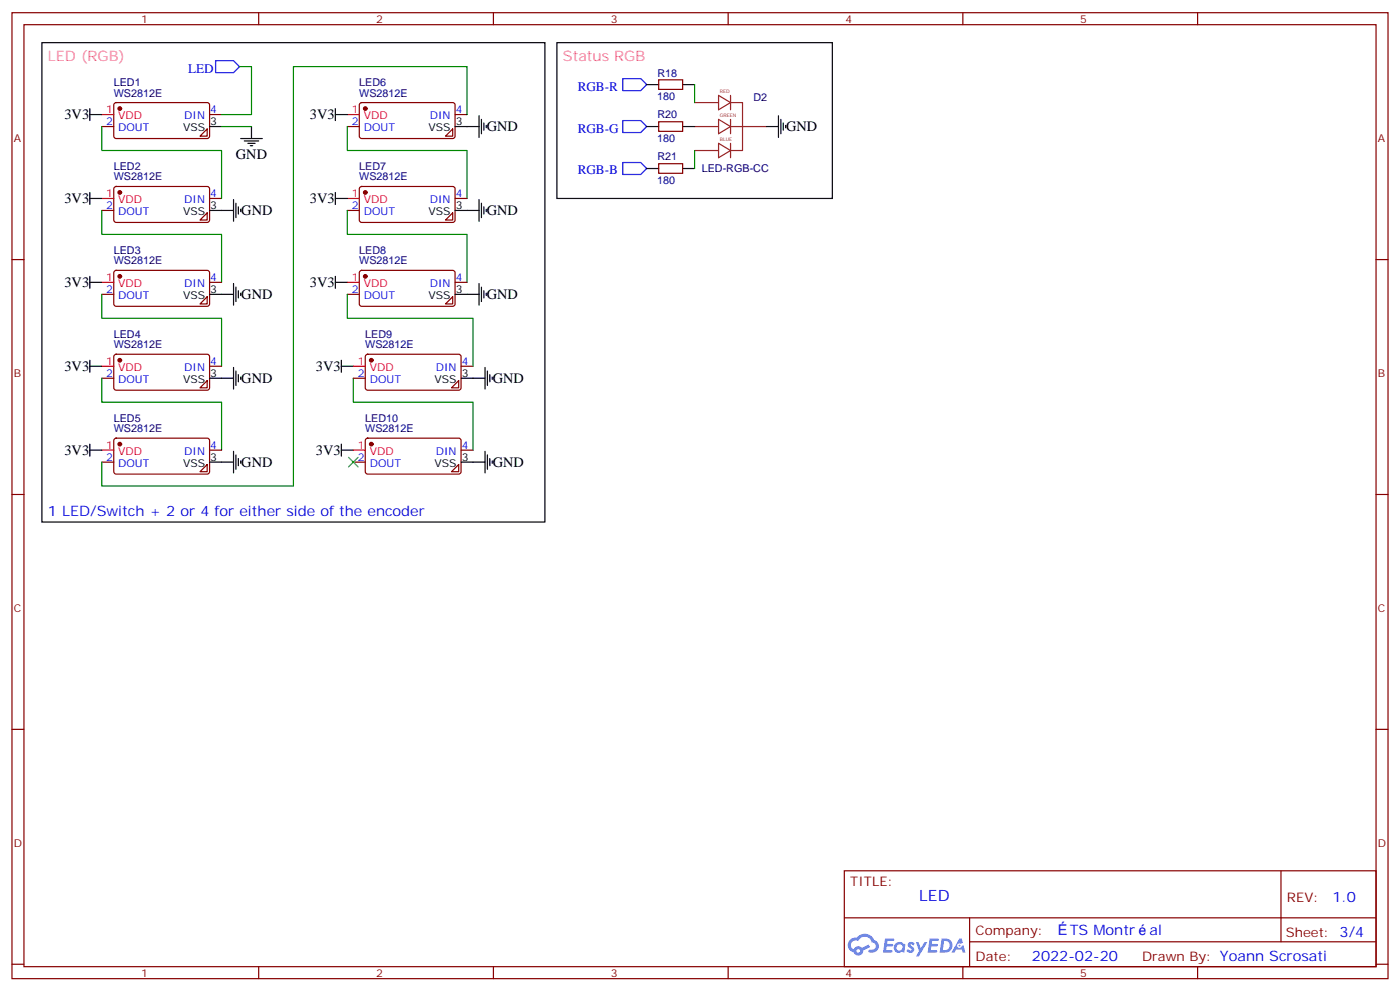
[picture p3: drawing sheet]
<svg xmlns="http://www.w3.org/2000/svg" width="412mm" height="292mm" viewBox="0 0 412 292" stroke-linecap="round" stroke-linejoin="round" font-family="sans-serif">
<g fill="none" stroke="#870000" stroke-width=".35">
<path d="M3.5 3.7h405.4v284.4h-405.4zM7.1 7.3h398.2v277.3h-398.2zM76.2 3.7v3.6M145.3 3.7v3.6M214.5 3.7v3.6M283.6 3.7v3.6M352.8 3.7v3.6M3.5 76.4h3.6M405.3 76.4h3.6M3.5 145.6h3.6M405.3 145.6h3.6M3.5 214.7h3.6"/>
<path d="M405.3 214.7h3.6M248.7 256.3h156.6v28.3h-156.6zM377.3 256.4v20.8M248.7 270.2h156.5M285.6 277.2h119.6M285.6 270.2v14.1M3.5 283.8h3.6M76.2 284.6v3.5M145.3 284.6v3.5M214.5 284.6v3.5M283.6 284.6v3.5M352.8 284.6v3.5"/>
<path d="M405.3 283.8h3.6"/>
</g>
<g fill="#5487ff">
<path d="M267.7 277.5a1.22 1.22 0 0 1 1.7 .3l-.4 .5a.47 .47 0 0 0-.3-.4 .47 .47 0 0 0-.5 .2l.1 .3a1.14 1.14 0 0 1 .8 1.7 1.14 1.14 0 0 1-1.9 0l-.2-.2 .5-.5 .7 .4a.29 .29 0 0 0 .3-.3 .29 .29 0 0 0-.2-.3 1.04 1.04 0 0 1-.6-1.7z"/>
<path d="M260.7 276.3h2.4l.3 .1-.2 .5-1.8 .1-.1 .9h1.5l.3 .3-.3 .4h-1.6l-.2 1.1h1.7l.2 .3-.2 .4h-2.6z"/>
<path d="M273.8 276.3h2.4l.3 .1-.1 .5-1.8 .1-.2 .9h1.6l.3 .3-.4 .4h-1.6l-.1 1.1h1.7l.2 .3-.2 .4h-2.6z"/>
<path d="M282.6 276.3h.7l.3 1.2-.6 .3a.69 .69 0 0 0-1 .3 .69 .69 0 0 0 .4 1 .69 .69 0 0 0 .9-.6l.5-.3 .6 2.2h-.8l-.2-.9h-1.8l-.5 .9h-.8z"/>
<path d="M269.8 277.3h.8l.6 1.9 1.1-1.9h.9l-2.6 4.2h-.8l.9-1.5z"/>
<path d="M277.4 276.3l-.6 4.1h1.3a2.11 2.11 0 0 0 2.5-2.1 2.11 2.11 0 0 0-2.5-2zM278.1 277a1.39 1.39 0 0 1 1.7 1.4 1.39 1.39 0 0 1-1.8 1.3h-.3z"/>
<path d="M263.7 277.9a1.54 1.54 0 0 0-.1 2.1 1.54 1.54 0 0 0 2.2 .2l.6 .2 .3-2.3-.2-.2-.4-.1a1.49 1.49 0 0 0-2.4 .1zM264 278.9a.94 .94 0 0 1 1.8 0 .94 .94 0 0 1-1.8 0z"/>
<path d="M250.4 276.6a2.18 2.18 0 0 0 1.1 3.8 1.44 1.44 0 0 0 1.6 .9 1.44 1.44 0 0 0 1.2-1.5l2-1-.5-.7-1.9 .9a1.47 1.47 0 0 0-2.4 .5 1.39 1.39 0 0 1-.7-2 1.39 1.39 0 0 1 2-.5 2.12 2.12 0 0 1 2.2-1.3 2.12 2.12 0 0 1 1.9 1.7 1.14 1.14 0 0 1 1.1 1.4 1.14 1.14 0 0 1-1.7 .8 .43 .43 0 0 0-.5 .3 .43 .43 0 0 0 .4 .5 1.98 1.98 0 0 0 2.5-1.2 1.98 1.98 0 0 0-1.2-2.5 3.1 3.1 0 0 0-5.3-.7l-.9 .1zM252.3 279.9a.55 .55 0 0 1 1.1 0 .55 .55 0 0 1-1.1 0z"/>
<circle cx="282.6" cy="278.4" r=".26"/>
</g>
<g fill="none" stroke="#870000" stroke-width=".35">
<path d="M30 37.3h3.5M33.7 30.4l.5-.2 27.1 .1 .4 .6v9.5l-.7 .4-27.1-.1-.4-.6v-9.2zM61 38v2.1h-2.1zM61.7 33.7h3.6M102.3 37.3h3.5M106.1 30.4l.4-.2 27.1 .1 .5 .6-.1 9.5-.7 .4-27-.1-.5-.6v-9.2zM133.3 38v2.1h-2.1zM134.1 33.7h3.5M194 23.5h7.1v2.8h-7.1zM194 35.8h7.1v2.9h-7.1zM33.7 55.1l.5-.2h27.1l.4 .7v9.4l-.7 .5-27.1-.1-.4-.6v-9.2zM61.7 58.4h3.6"/>
<path d="M106.1 55.1l.4-.2h27.1l.5 .7-.1 9.4-.7 .5-27-.1-.5-.6v-9.2zM134.1 58.4h3.5M194 48.2h7.1v2.8h-7.1zM30 61.9h3.5M33.7 79.8l.5-.2h27.1l.4 .7v9.4l-.7 .5-27.1-.1-.4-.6v-9.2zM61 62.7v2.1h-2.1zM102.3 61.9h3.5M106.1 79.8l.4-.2h27.1l.5 .7-.1 9.4-.7 .5-27-.1-.5-.6v-9.2zM133.3 62.7v2.1h-2.1zM30 86.6h3.5M61 87.3v2.2h-2.1zM61.7 83.1h3.6"/>
<path d="M102.3 86.6h3.5M133.3 87.3v2.2h-2.1zM134.1 83.1h3.5M30 111.3h3.5M33.7 104.5l.5-.2h27.1l.4 .7v9.4l-.7 .5-27.1-.1-.4-.6v-9.2zM61 112v2.2h-2.1zM61.7 107.8h3.6M104.1 111.3h3.5M107.8 104.5l.5-.2h27.1l.4 .7v9.4l-.7 .5-27.1-.1-.4-.6v-9.2zM135.1 112v2.2h-2.1zM135.8 107.8h3.5M30 136h3.5"/>
<path d="M33.7 129.2l.5-.2h27.1l.4 .7v9.4l-.7 .5-27.1-.1-.4-.6v-9.2zM61 136.7v2.2h-2.1zM61.7 132.5h3.6M104.1 136h3.5M107.8 129.2l.5-.2h27.1l.4 .7v9.4l-.7 .5-27.1-.1-.4-.6v-9.2zM135.1 136.7v2.2h-2.1zM135.8 132.5h3.5"/>
</g>
<g fill="#870000" stroke="#870000" stroke-width=".35">
<circle cx="35.3" cy="32" r=".53"/>
<circle cx="35.3" cy="56.7" r=".53"/>
<circle cx="35.3" cy="81.4" r=".53"/>
<circle cx="35.3" cy="106" r=".53"/>
<circle cx="35.3" cy="130.7" r=".53"/>
<circle cx="107.6" cy="32" r=".53"/>
<circle cx="107.6" cy="56.7" r=".53"/>
<circle cx="107.6" cy="81.4" r=".53"/>
<circle cx="109.4" cy="130.7" r=".53"/>
<circle cx="109.4" cy="106" r=".53"/>
</g>
<path d="M30 33.7h3.5M102.3 33.7h3.5M30 58.4h3.5M102.3 58.4h3.5M30 83.1h3.5M102.3 83.1h3.5M30 107.8h3.5M104.1 107.8h3.5M30 132.5h3.5M104.1 132.5h3.5" fill="none" stroke="#f00" stroke-width=".35"/>
<g fill="none" stroke="#000" stroke-width=".35">
<path d="M12.3 12.6h148.2v141.1h-148.2zM164 12.6h81.2v45.8h-81.2zM26.5 33.7h3.5M26.5 32v3.5M61.7 37.3h3.6M74.1 37.3v3.5M98.8 33.7h3.5M98.8 32v3.5M134.1 37.3h7M141.1 34.1v6.3M141.8 35.1v4.3M142.5 36.2v2.1"/>
<path d="M143.2 36.9v.7M190.5 37.3h3.5M190.5 24.9h3.5M201.1 37.3h3.5M201.1 24.9h3.5M225.8 37.3h3.5M229.3 34.1v6.3M230 35.1v4.3M230.7 36.2v2.1M231.4 36.9v.7M26.5 56.7v3.5M26.5 58.4h3.5"/>
<path d="M68.8 58.8v6.3M69.5 59.8v4.3M70.9 40.8h6.4M72 41.5h4.2M73 42.2h2.1M73.7 42.9h.7M98.8 58.4h3.5M98.8 56.7v3.5M141.1 58.8v6.3M141.8 59.8v4.3M190.5 49.6h3.5M201.1 49.6h3.5"/>
<path d="M61.7 61.9h7.1M70.2 60.9v2.1M70.9 61.6v.7M134.1 61.9h7M142.5 60.9v2.1M143.2 61.6v.7M26.5 81.4v3.5M26.5 83.1h3.5M61.7 86.6h7.1M68.8 83.5v6.3M69.5 84.5v4.3M70.2 85.6v2.1"/>
<path d="M70.9 86.3v.7M98.8 83.1h3.5M98.8 81.4v3.5M134.1 86.6h7M141.1 83.5v6.3M141.8 84.5v4.3M142.5 85.6v2.1M143.2 86.3v.7M26.5 106v3.6M26.5 107.8h3.5M61.7 111.3h7.1M68.8 108.2v6.3"/>
<path d="M69.5 109.2v4.3M70.2 110.3v2.1M70.9 111v.7M100.5 107.8h3.6M100.5 106v3.6M135.8 111.3h7.1M142.9 108.2v6.3M143.6 109.2v4.3M144.3 110.3v2.1M145 111v.7M26.5 130.7v3.6M26.5 132.5h3.5"/>
<path d="M61.7 136h7.1M68.8 132.9v6.3M69.5 133.9v4.2M70.2 135v2.1M70.9 135.7v.7M100.5 132.5h3.6M100.5 130.7v3.6M135.8 136h7.1M142.9 132.9v6.3M143.6 133.9v4.2M144.3 135v2.1M145 135.7v.7"/>
</g>
<g fill="none" stroke="#008700" stroke-width=".35">
<path d="M70.6 19.6h3.5v14.1h-8.8M30 37.3v7h35.3v14.1M65.3 37.3h8.8M102.3 37.3v7h35.3v14.1M137.6 33.7v-14.1h-51.2v123.5h-56.4v-7.1M204.6 24.9v5.3M204.6 44.3v5.3M30 61.9v7.1h35.3v14.1M102.3 61.9v7.1h35.3v14.1M30 86.6v7.1h35.3v14.1M102.3 86.6v7.1h37v14.1M30 111.3v7.1h35.3v14.1"/>
<path d="M104.1 111.3v7.1h35.2v14.1"/>
</g>
<path d="M63.5 17.9h5.3l1.8 1.7-1.8 1.8h-5.3zM183.4 23.1h5.3l1.8 1.8-1.8 1.8h-5.3zM183.4 35.5h5.3l1.8 1.8-1.8 1.7h-5.3zM183.4 47.8h5.3l1.8 1.8-1.8 1.8h-5.3z" fill="none" stroke="#00f" stroke-width=".35"/>
<path d="M204.6 30.2h7.1M204.6 37.3h7.1M211.7 28.1l3.5 2.1-3.5 2.1zM211.7 35.1l3.5 2.2-3.5 2.1zM215.2 30.2h3.5v14.1h-3.5M215.2 37.3h10.6M215.2 28.1v4.2M215.2 35.1v4.3M204.6 44.3h7.1M211.7 42.2l3.5 2.1-3.5 2.1zM215.2 42.2v4.2" fill="none" stroke="#8c2424" stroke-width=".35"/>
<path d="M102.7 134.6l2.8 2.8M105.5 134.6l-2.8 2.8" fill="none" stroke="#3c3" stroke-width=".35"/>
<text font-size="4.6" fill="#00f" x="270.8" y="265.4">LED</text>
<g font-size="4.2" fill="#f0f">
<text x="14.1" y="17.9">LED (RGB)</text>
<text x="165.8" y="17.9">Status RGB</text>
</g>
<g font-size="4.2">
<text x="19" y="35.2">3V3</text>
<text x="91.3" y="35.1">3V3</text>
<text x="143.4" y="38.7">GND</text>
<text x="231.6" y="38.7">GND</text>
<text x="69.5" y="46.8">GND</text>
<text x="19" y="59.9">3V3</text>
<text x="91.3" y="59.8">3V3</text>
<text x="71.1" y="63.4">GND</text>
<text x="143.4" y="63.4">GND</text>
<text x="19" y="84.6">3V3</text>
<text x="71.1" y="88.1">GND</text>
<text x="91.3" y="84.5">3V3</text>
<text x="143.4" y="88">GND</text>
<text x="19" y="109.3">3V3</text>
<text x="71.1" y="112.8">GND</text>
<text x="93.1" y="109.2">3V3</text>
<text x="145.2" y="112.8">GND</text>
<text x="19" y="133.9">3V3</text>
<text x="71.1" y="137.4">GND</text>
<text x="93.1" y="133.9">3V3</text>
<text x="145.2" y="137.4">GND</text>
</g>
<g font-size="4.2" fill="#00f">
<text x="14.1" y="151.9">1 LED/Switch + 2 or 4 for either side of the encoder</text>
<text x="392.5" y="265.6">1.0</text>
<text x="315.1" y="275.2">TS Montr</text>
<text x="338.6" y="275.2">al</text>
<text x="304" y="283">2022-02-20</text>
</g>
<g font-size="3.9" fill="#00f">
<text x="55.4" y="21.4">LED</text>
<text x="170.2" y="26.7">RGB-R</text>
<text x="170.2" y="39">RGB-G</text>
<text x="170.2" y="51.4">RGB-B</text>
</g>
<g font-size="3.9" fill="#800">
<text x="250.5" y="260.9">TITLE:</text>
<text x="379.1" y="265.6">REV:</text>
<text x="287.4" y="275.1">Company:</text>
<text x="378.7" y="275.7">Sheet: 3/4</text>
<text x="287.4" y="282.8">Date:</text>
<text x="336.4" y="282.9">Drawn By: Yoann Scrosati</text>
</g>
<g font-size="3.2" fill="#800">
<text x="41.6" y="6.7">1</text>
<text x="110.8" y="6.7">2</text>
<text x="179.9" y="6.7">3</text>
<text x="249.1" y="6.7">4</text>
<text x="318.2" y="6.7">5</text>
<text x="4.1" y="41.8">A</text>
<text x="405.9" y="41.8">A</text>
<text x="4.1" y="111">B</text>
<text x="405.9" y="111">B</text>
<text x="4.1" y="180.1">C</text>
<text x="405.9" y="180.1">C</text>
<text x="4.1" y="249.3">D</text>
<text x="405.9" y="249.3">D</text>
<text x="41.6" y="287.5">1</text>
<text x="110.8" y="287.5">2</text>
<text x="179.9" y="287.5">3</text>
<text x="249.1" y="287.5">4</text>
<text x="318.2" y="287.5">5</text>
</g>
<g font-size="3.2" fill="#000080">
<text x="193.7" y="22.5">R18</text>
<text x="33.5" y="28.4">WS2812E</text>
<text x="33.5" y="25.4">LED1</text>
<text x="105.8" y="28.4">WS2812E</text>
<text x="105.8" y="25.4">LED6</text>
<text x="193.6" y="29.6">180</text>
<text x="221.9" y="29.6">D2</text>
<text x="193.7" y="34.9">R20</text>
<text x="193.6" y="41.9">180</text>
<text x="193.7" y="47.2">R21</text>
<text x="33.5" y="53.1">WS2812E</text>
<text x="33.5" y="50.1">LED2</text>
<text x="105.8" y="53.1">WS2812E</text>
<text x="105.8" y="50.1">LED7</text>
<text x="206.7" y="50.7">LED-RGB-CC</text>
<text x="193.6" y="54.3">180</text>
<text x="33.5" y="77.8">WS2812E</text>
<text x="33.5" y="74.8">LED3</text>
<text x="105.8" y="77.8">WS2812E</text>
<text x="105.8" y="74.8">LED8</text>
<text x="33.5" y="99.4">LED4</text>
<text x="107.6" y="99.4">LED9</text>
<text x="33.5" y="102.5">WS2812E</text>
<text x="107.6" y="102.5">WS2812E</text>
<text x="33.5" y="124.1">LED5</text>
<text x="107.6" y="124.1">LED10</text>
<text x="33.5" y="127.2">WS2812E</text>
<text x="107.6" y="127.2">WS2812E</text>
</g>
<g font-size="3.2" fill="#f00">
<text x="31.3" y="33.4">1</text>
<text x="34.8" y="35.1">VDD</text>
<text x="103.6" y="33.4">1</text>
<text x="107.1" y="35.1">VDD</text>
<text x="31.3" y="58.1">1</text>
<text x="34.8" y="59.8">VDD</text>
<text x="103.6" y="58.1">1</text>
<text x="107.1" y="59.8">VDD</text>
<text x="31.3" y="82.8">1</text>
<text x="103.6" y="82.8">1</text>
<text x="34.8" y="84.5">VDD</text>
<text x="107.1" y="84.5">VDD</text>
<text x="31.3" y="107.5">1</text>
<text x="105.4" y="107.5">1</text>
<text x="34.8" y="109.2">VDD</text>
<text x="108.9" y="109.2">VDD</text>
<text x="31.3" y="132.2">1</text>
<text x="34.8" y="133.9">VDD</text>
<text x="105.4" y="132.2">1</text>
<text x="108.9" y="133.9">VDD</text>
</g>
<g font-size="3.2" fill="#00f">
<text x="54.3" y="35.1">DIN</text>
<text x="61.9" y="33.4">4</text>
<text x="126.6" y="35.1">DIN</text>
<text x="134.2" y="33.4">4</text>
<text x="31.3" y="36.9">2</text>
<text x="34.8" y="38.7">DOUT</text>
<text x="103.6" y="36.9">2</text>
<text x="107.1" y="38.7">DOUT</text>
<text x="54.3" y="59.8">DIN</text>
<text x="61.9" y="58.1">4</text>
<text x="126.6" y="59.8">DIN</text>
<text x="134.2" y="58.1">4</text>
<text x="31.3" y="61.6">2</text>
<text x="34.8" y="63.4">DOUT</text>
<text x="103.6" y="61.6">2</text>
<text x="107.1" y="63.4">DOUT</text>
<text x="61.9" y="82.8">4</text>
<text x="134.2" y="82.8">4</text>
<text x="31.3" y="86.3">2</text>
<text x="34.8" y="88.1">DOUT</text>
<text x="54.3" y="84.5">DIN</text>
<text x="103.6" y="86.3">2</text>
<text x="107.1" y="88.1">DOUT</text>
<text x="126.6" y="84.5">DIN</text>
<text x="61.9" y="107.5">4</text>
<text x="136" y="107.5">4</text>
<text x="31.3" y="111">2</text>
<text x="34.8" y="112.7">DOUT</text>
<text x="54.3" y="109.2">DIN</text>
<text x="105.4" y="111">2</text>
<text x="108.9" y="112.7">DOUT</text>
<text x="128.4" y="109.2">DIN</text>
<text x="31.3" y="135.7">2</text>
<text x="34.8" y="137.4">DOUT</text>
<text x="54.3" y="133.9">DIN</text>
<text x="61.9" y="132.2">4</text>
<text x="105.4" y="135.7">2</text>
<text x="108.9" y="137.4">DOUT</text>
<text x="128.4" y="133.9">DIN</text>
<text x="136" y="132.2">4</text>
</g>
<g font-size="3.2">
<text x="53.9" y="38.7">VSS</text>
<text x="61.9" y="36.9">3</text>
<text x="126.2" y="38.7">VSS</text>
<text x="134.2" y="36.9">3</text>
<text x="53.9" y="63.4">VSS</text>
<text x="61.9" y="61.6">3</text>
<text x="126.2" y="63.4">VSS</text>
<text x="134.2" y="61.6">3</text>
<text x="53.9" y="88.1">VSS</text>
<text x="61.9" y="86.3">3</text>
<text x="126.2" y="88.1">VSS</text>
<text x="134.2" y="86.3">3</text>
<text x="53.9" y="112.7">VSS</text>
<text x="61.9" y="111">3</text>
<text x="128" y="112.7">VSS</text>
<text x="136" y="111">3</text>
<text x="53.9" y="137.4">VSS</text>
<text x="61.9" y="135.7">3</text>
<text x="128" y="137.4">VSS</text>
<text x="136" y="135.7">3</text>
</g>
<g font-size="1.4" fill="#8d2323">
<text x="212" y="27.4">RED</text>
<text x="212" y="34.4">GREEN</text>
<text x="212" y="41.5">BLUE</text>
</g>
</svg>
